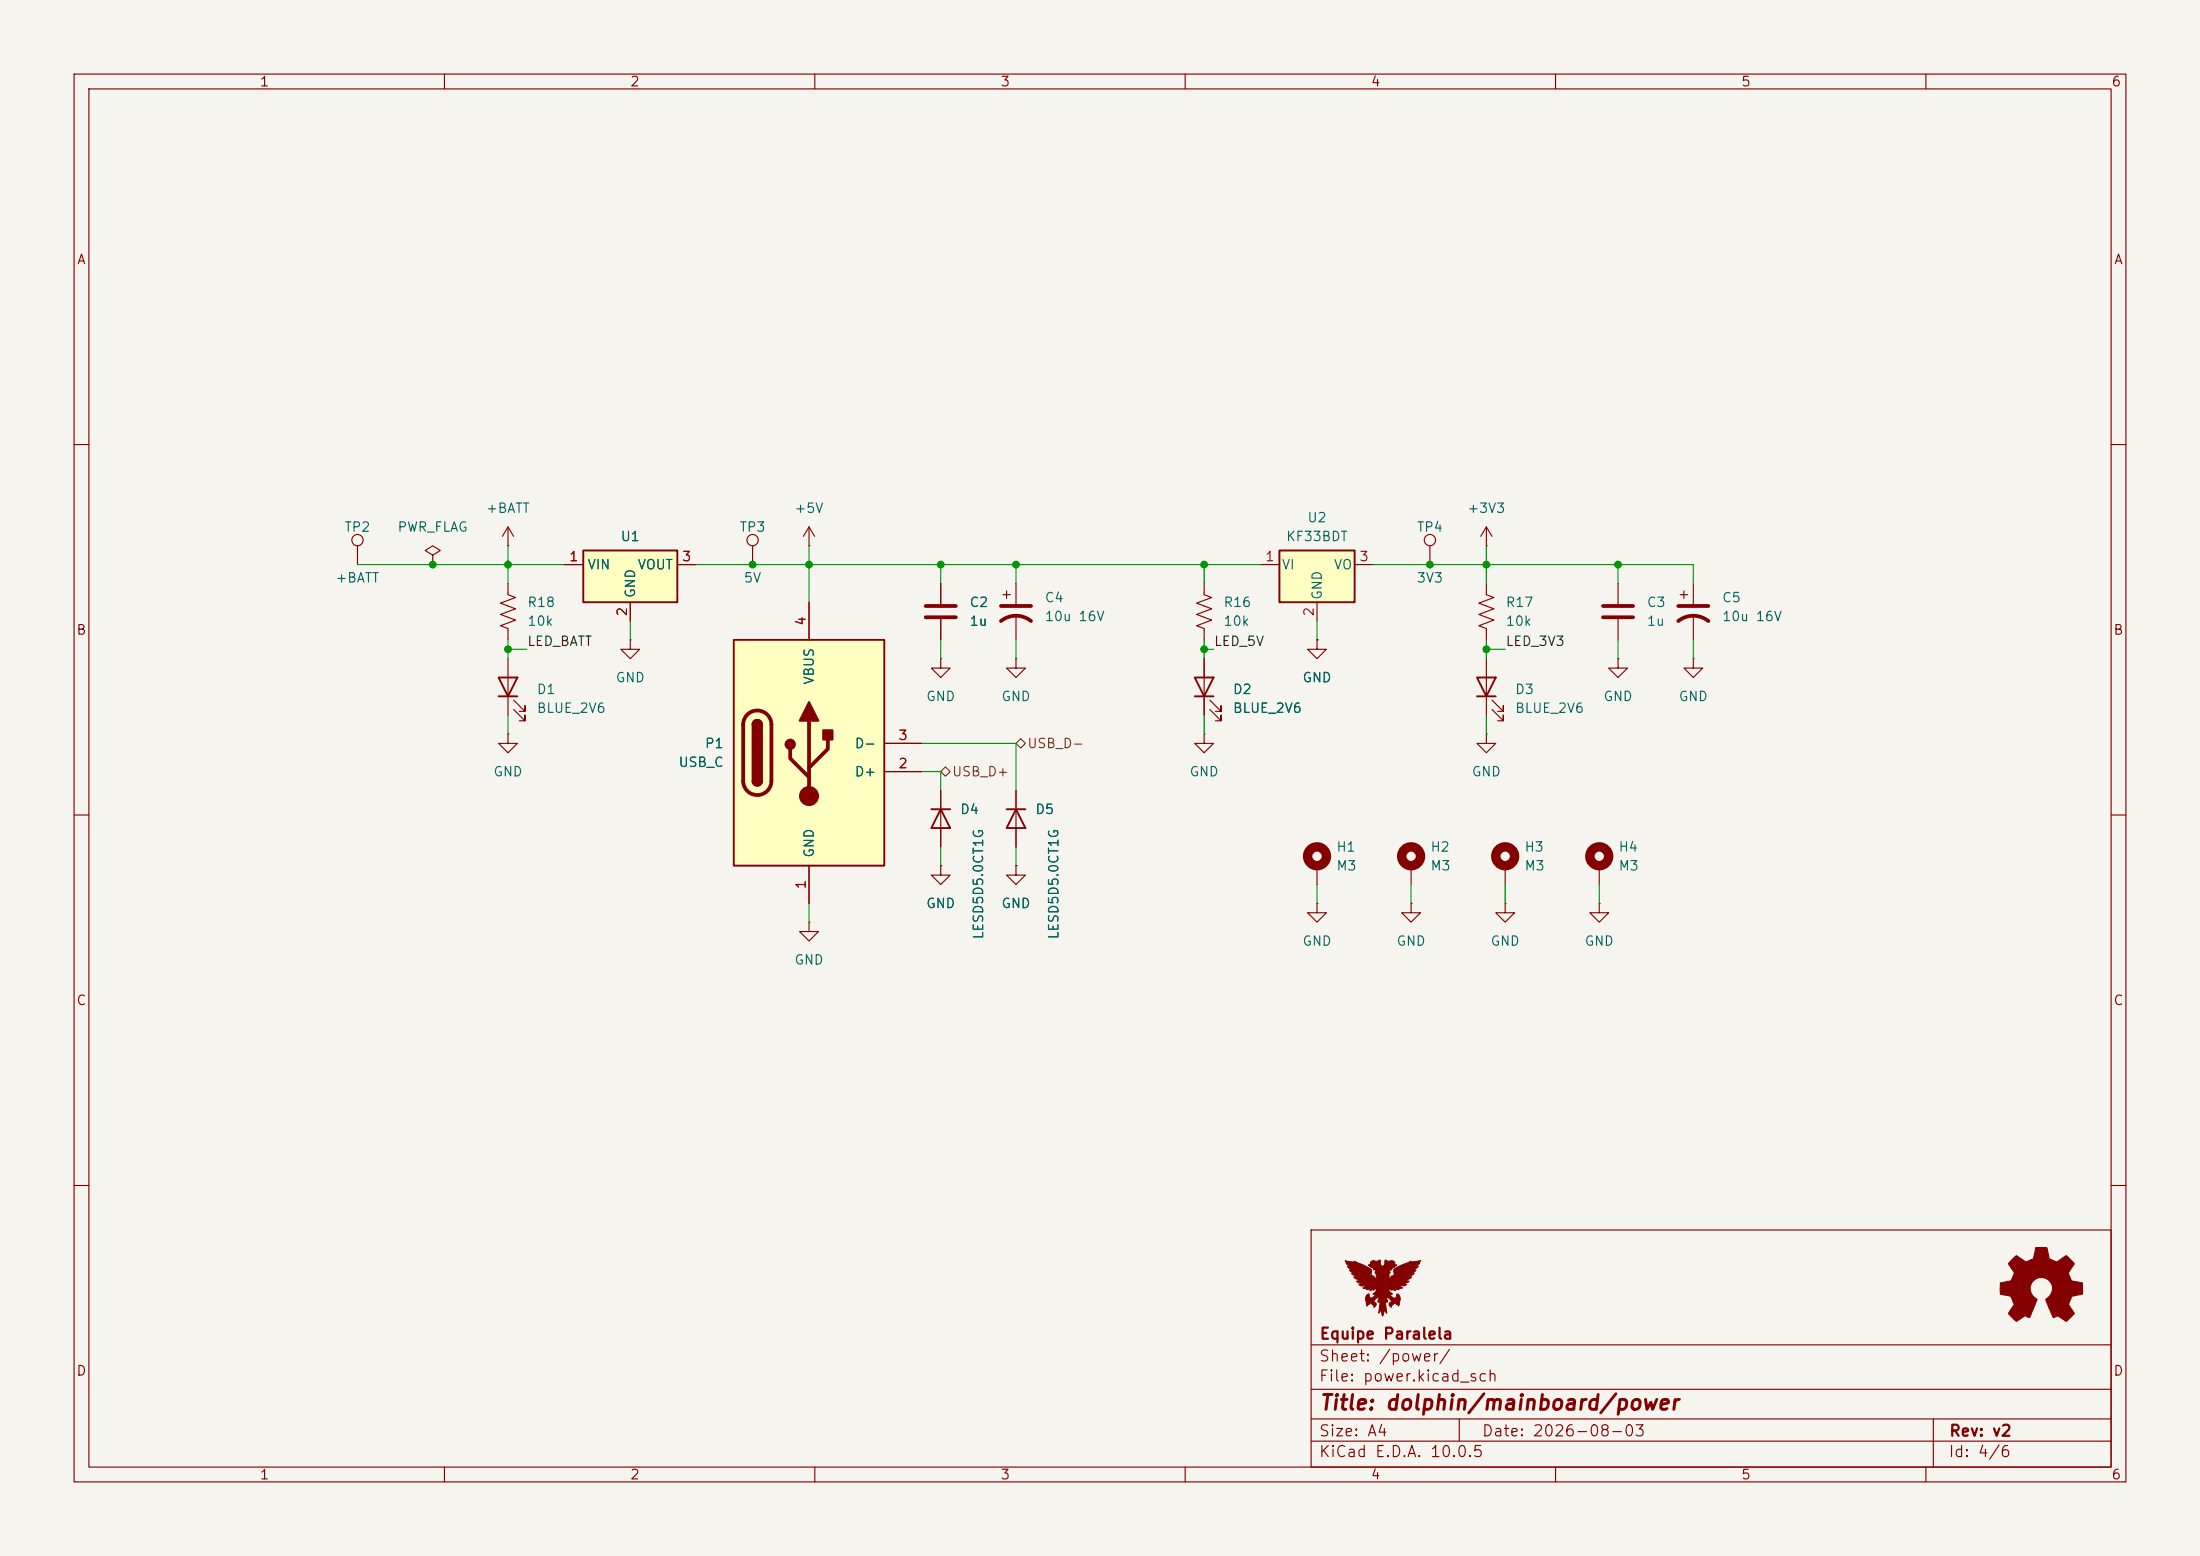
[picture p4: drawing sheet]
<svg xmlns="http://www.w3.org/2000/svg" width="297mm" height="210mm" viewBox="0 0 297 210" stroke-linecap="round" stroke-linejoin="round" font-family="sans-serif">
<path d="M0 0h297v210h-297z" fill="#f5f4ef" stroke="#f5f4ef" stroke-width=".14"/>
<g fill="none" stroke="#840000" stroke-width=".15">
<path d="M10 10h277v190h-277zM12 12h273v186h-273zM60 10v2M110 10v2M160 10v2M210 10v2M260 10v2M10 60h2M109.2 73.7h.1M109.2 71.1l-.7 1.3M109.2 71.1l.8 1.3M109.2 71.1v2.6"/>
<path d="M227.3 79.8v1M228.6 78.7v2.8M285 60h2M226.8 80.3h1M228.6 88.9v1.3h1.3l-1.3 1.2-1.3-1.2h1.3M228.6 88.9h.1M228.6 83.1v3.3M10 110h2M285 110h2M10 160h2M177 166h108v32h-108zM285 160h2"/>
<path d="M60 198v2M110 198v2M160 198v2M177 194.5h108M177 191.5h108M177 187.5h108M177 181.5h108M197 191.5v3M210 198v2M260 198v2M261 191.5v6.5"/>
</g>
<path d="M271.7 170l.5-.5 1.2 .8 .3-.1 .8-.3 .3-1.5h1.3h.2l.4 1.5 1 .4 1.3-.8 1 1-.8 1.4 .5 1 1.4 .3 .1 1.5-1.5 .2v.2l-.5 1 .8 1.2-.1 .1-1 .9-1.1-.7-.6 .2-1-2.4a1.54 1.54 0 0 0 .3-2.7 1.54 1.54 0 0 0-2.4 1.1 1.97 1.97 0 0 0 .9 1.6l-1 2.4-.6-.2-1.2 .7-1.1-1 .8-1.2-.4-1.1-1.4-.4v-1.4l1.2-.3a.83 .83 0 0 0 .5-.7l.2-.4-.9-1.3z" fill="#840000" stroke="#840000" stroke-width=".15"/>
<path d="M226.6 83.8a3.3 3.3 0 0 1 4 0M226.6 81.8h4" fill="none" stroke="#840000" stroke-width=".51"/>
<path d="M172.7 74.3h10.2v7h-10.2z" fill="#ffffc2"/>
<path d="M172.7 74.3h10.2v7h-10.2zM161.3 91.4h2.5l-1.2 2.6zM161.3 94h2.5M135.9 109.2h2.5M137.2 109.2l1.2 2.6h-2.5z" fill="none" stroke="#840000" stroke-width=".25"/>
<g fill="none" stroke="#840000" stroke-width=".15">
<path d="M101.6 73.7v2.5M135.9 79.8v1M137.2 78.7v2.8M162.6 78.7v1.6l1 .3-2.1 .8 2.1 .8-2.1 .7 2.1 .8-2.1 .8 1.1 .3v1.6M170.2 76.2h2.5M182.9 76.2h2.5M135.4 80.3h1M137.2 88.9v1.3h1.2l-1.2 1.2-1.3-1.2h1.3M137.2 88.9h.1M137.2 83.1v3.3M162.6 99.1v1.2h1.2l-1.2 1.3-1.3-1.3h1.3M162.6 99.1h.1"/>
<path d="M162.6 88.9v7.6M163.3 95.8l1.5 1.5v-.8v.8h-.7M163.3 94.5l1.5 1.5v-.7v.7h-.7M177.8 86.4v1.2h1.3l-1.3 1.3-1.3-1.3h1.3M177.8 86.4h.1M177.8 81.3v2.5M137.2 116.8v1.3h1.2l-1.2 1.3-1.3-1.3h1.3M137.2 116.8h.1M137.2 106.7v7.6M177.8 116.8v2.6M177.8 121.9v1.3h1.3l-1.3 1.3-1.3-1.3h1.3M177.8 121.9h.1"/>
<circle cx="101.6" cy="72.9" r=".76"/>
</g>
<path d="M135.1 83.8a3.3 3.3 0 0 1 4.1 0M135.1 81.8h4.1" fill="none" stroke="#840000" stroke-width=".51"/>
<circle cx="177.8" cy="115.6" r="1.27" fill="none" stroke="#840000" stroke-width="1.3"/>
<path d="M99.1 86.4h20.3v30.4h-20.3z" fill="#ffffc2"/>
<path d="M67.3 91.4h2.5l-1.2 2.6zM67.3 94h2.5M99.1 86.4h20.3v30.4h-20.3zM101.6 97.8a.64 .64 0 0 1 .6-.6 .64 .64 0 0 1 .7 .6M101.6 105.4a.64 .64 0 0 0 .6 .6 .64 .64 0 0 0 .7-.6M125.7 109.2h2.6M127 109.2l1.3 2.6h-2.6z" fill="none" stroke="#840000" stroke-width=".25"/>
<path d="M100.9 96.5a1.9 1.9 0 0 1 2.1-.5 1.9 1.9 0 0 1 1.1 1.8v7.6a1.91 1.91 0 0 1-1.9 1.9 1.91 1.91 0 0 1-1.9-1.9v-7.6a1.9 1.9 0 0 1 .6-1.3zM109.2 97.3v10.1M111.8 99.8v1.3l-2.6 2.5M125 81.8h4M125 83.3h4M106.7 101.1v1.3l2.5 2.5" fill="none" stroke="#840000" stroke-width=".51"/>
<g fill="#840000" stroke="#840000" stroke-width=".25">
<path d="M101.6 97.8h1.3v7.6h-1.3z"/>
<path d="M101.8 97.3a.64 .64 0 0 1 .7-.1 .64 .64 0 0 1 .4 .6h-1.3z"/>
<path d="M101.6 105.4h1.3a.64 .64 0 0 1-.7 .6 .64 .64 0 0 1-.6-.6z"/>
<path d="M109.2 94.7l1.3 2.6h-2.6z"/>
<path d="M111.1 98.6h1.3v1.2h-1.3z"/>
<circle cx="106.7" cy="100.5" r=".63"/>
</g>
<circle cx="109.2" cy="107.4" r="1.27" fill="#840000" stroke="#840000" stroke-width=".15"/>
<g fill="none" stroke="#840000" stroke-width=".15">
<path d="M48.3 73.7v2.5M58.4 74.9l1-.6-1-.6-1 .6 1 .6v1.3M58.4 76.2h.1M68.6 73.7h.1M68.6 78.7v1.6l1 .3-2 .8 2 .8-2 .7 2 .8-2 .8 1 .3v1.6M68.6 71.1l-.8 1.3M68.6 71.1l.7 1.3M68.6 71.1v2.6M127 78.7v2.8M68.6 99.1v1.2h1.2l-1.2 1.3-1.3-1.3h1.3M68.6 99.1h.1M68.6 88.9v7.6"/>
<path d="M69.3 95.8l1.6 1.5v-.8v.8h-.8M69.3 94.5l1.6 1.5v-.7v.7h-.8M85.1 86.4v1.2h1.3l-1.3 1.3-1.3-1.3h1.3M85.1 86.4h.1M109.2 81.3v5.1M127 88.9v1.3h1.3l-1.3 1.2-1.3-1.2h1.3M127 88.9h.1M127 83.6v2.8M109.2 116.8v5.1M119.4 104.1h5.1M119.4 100.3h5.1M127 116.8v1.3h1.3l-1.3 1.3-1.3-1.3h1.3"/>
<path d="M127 116.8h.1M127 106.7v7.6M109.2 124.5v1.2h1.3l-1.3 1.3-1.3-1.3h1.3M109.2 124.5h.1"/>
<circle cx="48.3" cy="72.9" r=".76"/>
</g>
<path d="M78.7 74.3h12.7v7h-12.7z" fill="#ffffc2"/>
<path d="M78.7 74.3h12.7v7h-12.7zM199.4 91.4h2.5l-1.2 2.6zM199.4 94h2.5" fill="none" stroke="#840000" stroke-width=".25"/>
<g fill="none" stroke="#840000" stroke-width=".15">
<path d="M76.2 76.2h2.5M91.4 76.2h2.6M127 78.7v2.8M193 73.7v2.5M200.7 73.7h.1M200.7 78.7v1.6l1 .3-2.1 .8 2.1 .8-2.1 .7 2.1 .8-2.1 .8 1.1 .3v1.6M200.7 71.1v2.6M200.7 71.1l-.8 1.3M200.7 71.1l.7 1.3M218.4 78.7v2.8M85.1 81.3v2.5M109.2 81.3v5.1"/>
<path d="M127 83.6v2.8M162.6 88.9v2.5M162.6 94v2.5M177.8 86.4h.1M200.7 99.1v1.2h1.2l-1.2 1.3-1.3-1.3h1.3M200.7 99.1h.1M200.7 88.9v7.6M201.4 95.8l1.5 1.5v-.8v.8h-.7M201.4 94.5l1.5 1.5v-.7v.7h-.7M218.4 88.9v1.3h1.3l-1.3 1.2-1.2-1.2h1.2M218.4 88.9h.1M218.4 83.6v2.8"/>
<path d="M109.2 116.8v5.1M119.4 104.1h5.1M119.4 100.3h5.1M127 116.8h.1M127 106.7v2.5M127 111.8v2.5M137.2 116.8h.1M137.2 106.7v2.5M137.2 111.8v2.5M190.5 116.8v2.6M203.2 116.8v2.6M215.9 116.8v2.6"/>
<path d="M190.5 121.9v1.3h1.3l-1.3 1.3-1.3-1.3h1.3M190.5 121.9h.1M203.2 121.9v1.3h1.3l-1.3 1.3-1.3-1.3h1.3M203.2 121.9h.1M215.9 121.9v1.3h1.3l-1.3 1.3-1.3-1.3h1.3M215.9 121.9h.1"/>
<circle cx="193" cy="72.9" r=".76"/>
</g>
<g fill="none" stroke="#840000" stroke-width="1.3">
<circle cx="190.5" cy="115.6" r="1.27"/>
<circle cx="203.2" cy="115.6" r="1.27"/>
<circle cx="215.9" cy="115.6" r="1.27"/>
</g>
<path d="M181.6 170.1l.1 .1a1.56 1.56 0 0 0 1.2 0l1.4 .6a1.21 1.21 0 0 1 .9 .7v.2a.38 .38 0 0 0 .3 .6l.3 .5v-.9l-.2-.1a.22 .22 0 0 0 .1-.3 .22 .22 0 0 0-.2-.1l-.2-.3-.5-.3 .7 .1-.1-.1h-.6l-.1-.1 .5 .1v-.1h-.2v-.1l.7 .1v-.1h-.7a.47 .47 0 0 1 .3-.4 .47 .47 0 0 1 .5 0l.4-.1a.39 .39 0 0 1 .1 .5l.4 .4v-.1l1.3-.1-1.3 .1 .2-.2h1.3h-1.3l.1-.1h.7v-.1l-.7 .1v-.5l.6 .1a.48 .48 0 0 1 .5 0 .48 .48 0 0 1 .2 .5h.3l-.6 .4-.1 .3a.25 .25 0 0 0-.3 .1 .25 .25 0 0 0 .1 .3l-.2 .1v.8l.1-.1a.61 .61 0 0 1 .5-.5l.1-.1a.66 .66 0 0 1 .5-1l1.7-.8a.42 .42 0 0 0 .6 .1l.8-.2-.3 .5-.7 .4 .7-.1-.3 .3-.4 .2h.3a.41 .41 0 0 1-.5 .4l.3 .1a.37 .37 0 0 1-.5 .3h-.5l.7 .1a.97 .97 0 0 1-.9 .4l.5 .2a1 1 0 0 1-1 .1l.7 .3a.87 .87 0 0 1-1.1 .1l.5 .4-.3 .1-.3-.1 .2 .2a.69 .69 0 0 1-.7-.2l.2 .4-.5-.3v.3l-.4-.3a.76 .76 0 0 0 .5 .7l-.3 .2a.53 .53 0 0 0 .8 .2l.1-.4a.81 .81 0 0 1 .3 1.3 .22 .22 0 0 1 .1 .2 .22 .22 0 0 1-.2 .1l-.2-.1h-.1a.28 .28 0 0 0-.2-.2 .28 .28 0 0 0-.3 .2l-.2 .2 .1 .1a.38 .38 0 0 1-.4-.3 .38 .38 0 0 1 .3-.4l-.2-.4-.5-.4 .1 .5a.19 .19 0 0 1 .1 .3 .19 .19 0 0 1-.3 0l.2 1.5-.3-.5-.2 .9-.2-.9-.4 .5 .2-1.5a.19 .19 0 0 1-.3 0 .19 .19 0 0 1 .1-.3l.1-.5-.3 .3a.55 .55 0 0 0-.4 .5 .36 .36 0 0 1 .3 .4 .36 .36 0 0 1-.3 .3l-.1-.3h-.1l-.2-.2-.4 .2-.1 .2-.1-.5a.75 .75 0 0 1 .3-1.1 .39 .39 0 0 0 .3 .5 .39 .39 0 0 0 .5-.3l.1-.2-.4-.1a.79 .79 0 0 0 .5-.8l-.4 .3v-.2l-.5 .3 .2-.4-.5 .3-.2-.1 .2-.2-.3 .1h-.3l.5-.5a.81 .81 0 0 1-1-.1l.6-.2h-.7l-.3-.2 .5-.2a.88 .88 0 0 1-.8-.4h.6a1.3 1.3 0 0 1-.9-.4l.3-.1-.5-.2-.1-.2h.4l-.5-.2-.2-.3 .6 .1-.7-.4z" fill="#840000" stroke="#840000" stroke-width=".14"/>
<path d="M216.4 81.8h4.1M216.4 83.3h4.1" fill="none" stroke="#840000" stroke-width=".51"/>
<path d="M127 104.1l.6-.6 .7 .6-.7 .7zM137.2 100.3l.6-.6 .6 .6-.6 .7z" fill="none" stroke="#725600" stroke-width=".15"/>
<g fill="none" stroke="#009600" stroke-width=".15">
<path d="M48.3 76.2h27.9M68.6 73.7v5M94 76.2h76.2M109.2 73.7v7.6M127 76.2v2.5M137.2 76.2v2.5M162.6 76.2v2.5M185.4 76.2h43.2v2.5M200.7 73.7v5M218.4 76.2v2.5M68.6 87.6h2.5M68.6 86.4v2.5"/>
<path d="M68.6 96.5v2.6M85.1 83.8v2.6M127 86.4v2.5M137.2 86.4v2.5M162.6 87.6h1.2M162.6 86.4v2.5M162.6 96.5v2.6M177.8 83.8v2.6M200.7 86.4v2.5M200.7 96.5v2.6M200.7 87.6h2.5M218.4 86.4v2.5"/>
<path d="M228.6 86.4v2.5M124.5 104.1h2.5v2.6M124.5 100.3h12.7v6.4M127 114.3v2.5M137.2 114.3v2.5M177.8 119.4v2.5M190.5 119.4v2.5M203.2 119.4v2.5M215.9 119.4v2.5M109.2 121.9v2.6"/>
</g>
<g fill="#009600" stroke="#009600" stroke-width=".14">
<circle cx="218.4" cy="76.2" r=".46"/>
<circle cx="200.7" cy="76.2" r=".46"/>
<circle cx="193" cy="76.2" r=".46"/>
<circle cx="200.7" cy="87.6" r=".46"/>
<circle cx="162.6" cy="76.2" r=".46"/>
<circle cx="162.6" cy="87.6" r=".46"/>
<circle cx="109.2" cy="76.2" r=".46"/>
<circle cx="101.6" cy="76.2" r=".46"/>
<circle cx="137.2" cy="76.2" r=".46"/>
<circle cx="127" cy="76.2" r=".46"/>
<circle cx="58.4" cy="76.2" r=".46"/>
<circle cx="68.6" cy="76.2" r=".46"/>
<circle cx="68.6" cy="87.6" r=".46"/>
</g>
<text font-size="2" fill="#840000" x="178" y="190.8">Title: dolphin/mainboard/power</text>
<g font-size="1.5" fill="#840000">
<text x="178" y="184.1">Sheet: /power/</text>
<text x="178" y="181.1">Equipe Paralela</text>
<text x="178" y="186.8">File: power.kicad_sch</text>
<text x="178" y="197">KiCad E.D.A. 10.0.5</text>
<text x="178" y="194.2">Size: A4</text>
<text x="200" y="194.2">Date: 2026-08-03</text>
<text x="263" y="197">Id: 4/6</text>
<text x="263" y="194.2">Rev: v2</text>
</g>
<g font-size="1.3" fill="#840000">
<text x="35" y="12">1</text>
<text x="85" y="12">2</text>
<text x="135" y="12">3</text>
<text x="185" y="12">4</text>
<text x="235" y="12">5</text>
<text x="285" y="12">6</text>
<text x="10.3" y="36">A</text>
<text x="285.3" y="36">A</text>
<text x="10.2" y="86">B</text>
<text x="285.2" y="86">B</text>
<text x="10.2" y="136">C</text>
<text x="285.2" y="136">C</text>
<text x="10.2" y="186">D</text>
<text x="285.2" y="186">D</text>
<text x="35" y="200">1</text>
<text x="85" y="200">2</text>
<text x="135" y="200">3</text>
<text x="185" y="200">4</text>
<text x="235" y="200">5</text>
<text x="285" y="200">6</text>
</g>
<g font-size="1.3" fill="#006464">
<text x="65.5" y="69.5">+BATT</text>
<text x="107.2" y="69.5">+5V</text>
<text x="176.4" y="70.8">U2</text>
<text x="198" y="69.5">+3V3</text>
<text x="46.4" y="72.1">TP2</text>
<text x="53.6" y="72.1">PWR_FLAG</text>
<text x="79.2" y="77.2">VIN</text>
<text x="83.7" y="73.4">U1</text>
<text x="86" y="77.2">VOUT</text>
<text x="99.7" y="72.1">TP3</text>
<text x="172.9" y="77.2">VI</text>
<text x="173.5" y="73.4">KF33BDT</text>
<text x="180" y="77.2">VO</text>
<text x="191.2" y="72.1">TP4</text>
<text x="45.2" y="78.9">+BATT</text>
<text x="71.1" y="82.2">R18</text>
<text x="86.1" y="80.8" transform="rotate(-90 86.1 80.8)">GND</text>
<text x="100.3" y="78.9">5V</text>
<text x="130.8" y="82.2">C2</text>
<text x="141" y="81.6">C4</text>
<text x="165.1" y="82.2">R16</text>
<text x="178.8" y="81.1" transform="rotate(-90 178.8 81.1)">GND</text>
<text x="191.2" y="78.9">3V3</text>
<text x="203.2" y="82.2">R17</text>
<text x="222.2" y="82.2">C3</text>
<text x="232.4" y="81.6">C5</text>
<text x="71.1" y="84.8">10k</text>
<text x="130.8" y="84.8">1u</text>
<text x="141" y="84.1">10u 16V</text>
<text x="165.1" y="84.8">10k</text>
<text x="203.2" y="84.8">10k</text>
<text x="222.2" y="84.8">1u</text>
<text x="232.4" y="84.1">10u 16V</text>
<text x="72.4" y="94">D1</text>
<text x="83" y="92.4">GND</text>
<text x="110.2" y="92.5" transform="rotate(-90 110.2 92.5)">VBUS</text>
<text x="124.9" y="94.9">GND</text>
<text x="135.1" y="94.9">GND</text>
<text x="166.4" y="94">D2</text>
<text x="175.7" y="92.4">GND</text>
<text x="204.5" y="94">D3</text>
<text x="216.4" y="94.9">GND</text>
<text x="226.5" y="94.9">GND</text>
<text x="72.4" y="96.5">BLUE_2V6</text>
<text x="95.1" y="101.3">P1</text>
<text x="115.3" y="101.3">D-</text>
<text x="166.4" y="96.5">BLUE_2V6</text>
<text x="204.5" y="96.5">BLUE_2V6</text>
<text x="66.5" y="105.1">GND</text>
<text x="91.5" y="103.8">USB_C</text>
<text x="115.3" y="105.1">D+</text>
<text x="160.5" y="105.1">GND</text>
<text x="198.6" y="105.1">GND</text>
<text x="129.5" y="110.2">D4</text>
<text x="139.7" y="110.2">D5</text>
<text x="110.2" y="115.9" transform="rotate(-90 110.2 115.9)">GND</text>
<text x="180.3" y="115.3">H1</text>
<text x="180.3" y="117.8">M3</text>
<text x="193" y="115.3">H2</text>
<text x="193" y="117.8">M3</text>
<text x="205.7" y="115.3">H3</text>
<text x="205.7" y="117.8">M3</text>
<text x="218.4" y="115.3">H4</text>
<text x="218.4" y="117.8">M3</text>
<text x="124.9" y="122.9">GND</text>
<text x="135.1" y="122.9">GND</text>
<text x="107.2" y="130.5">GND</text>
<text x="133" y="126.9" transform="rotate(-90 133 126.9)">LESD5D5.0CT1G</text>
<text x="143.2" y="126.9" transform="rotate(-90 143.2 126.9)">LESD5D5.0CT1G</text>
<text x="175.7" y="128">GND</text>
<text x="188.4" y="128">GND</text>
<text x="201.1" y="128">GND</text>
<text x="213.8" y="128">GND</text>
</g>
<g font-size="1.3" fill="#a90000">
<text x="76.7" y="76.1">1</text>
<text x="92" y="76.1">3</text>
<text x="170.7" y="76.1">1</text>
<text x="183.4" y="76.1">3</text>
<text x="85" y="83.3" transform="rotate(-90 85 83.3)">2</text>
<text x="177.7" y="83.3" transform="rotate(-90 177.7 83.3)">2</text>
<text x="109.1" y="84.6" transform="rotate(-90 109.1 84.6)">4</text>
<text x="121.2" y="100.2">3</text>
<text x="121.2" y="104">2</text>
<text x="109.1" y="120.1" transform="rotate(-90 109.1 120.1)">1</text>
</g>
<g font-size="1.3" fill="#0f0f0f">
<text x="71.1" y="87.5">LED_BATT</text>
<text x="163.8" y="87.5">LED_5V</text>
<text x="203.2" y="87.5">LED_3V3</text>
</g>
<g font-size="1.3" fill="#725600">
<text x="138.6" y="101.3">USB_D-</text>
<text x="128.4" y="105.1">USB_D+</text>
</g>
</svg>
